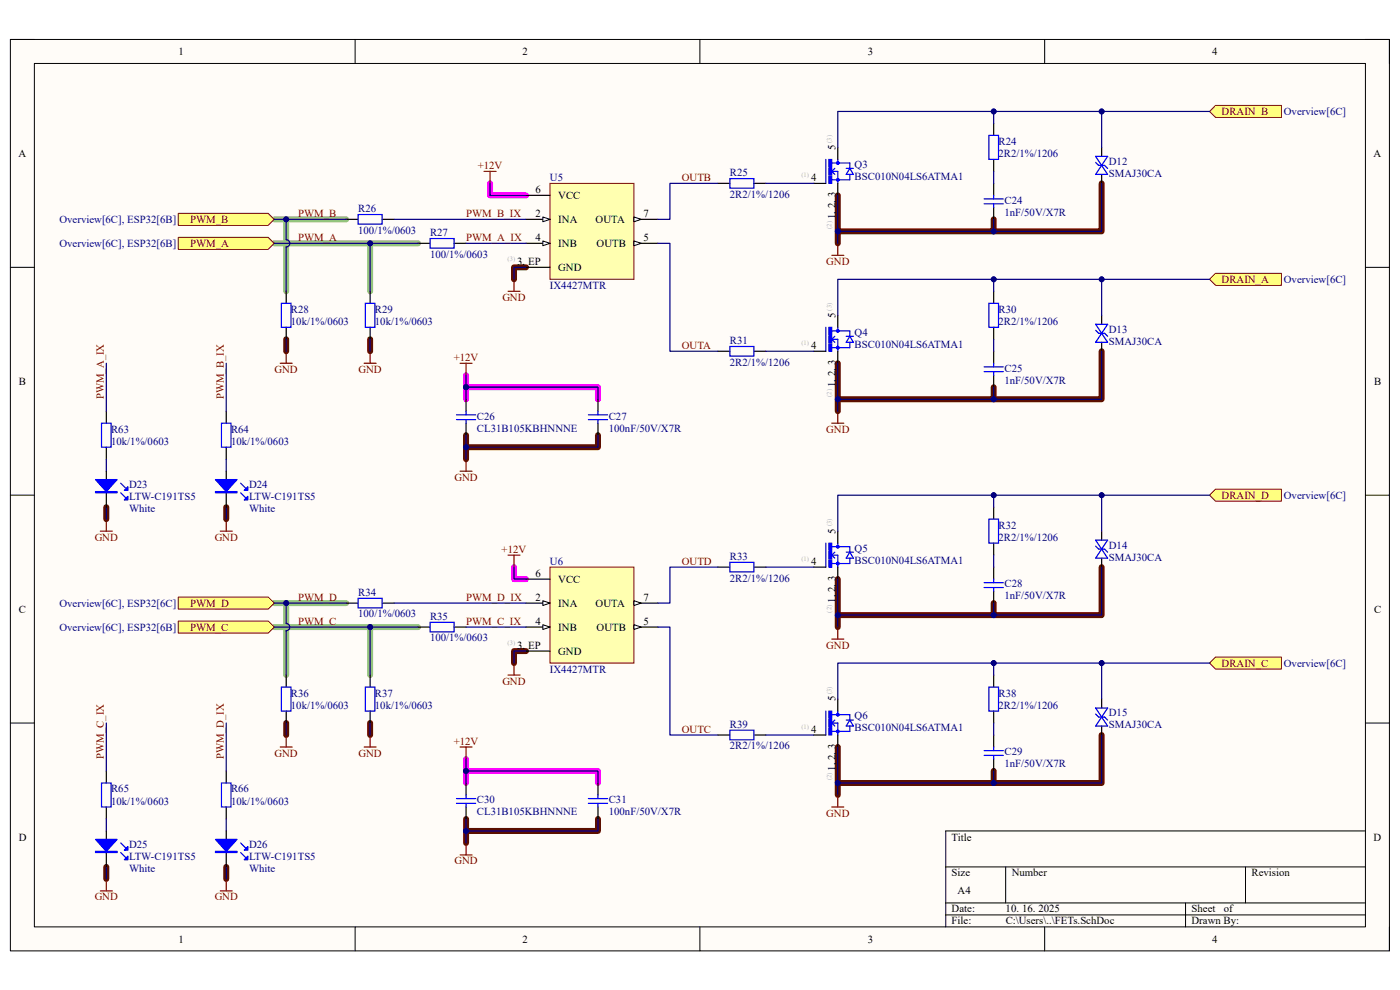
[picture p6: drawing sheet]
<svg xmlns="http://www.w3.org/2000/svg" width="297mm" height="210mm" viewBox="0 0 297 210" stroke-linecap="round" stroke-linejoin="round" font-family="sans-serif">
<path d="M2.2 8.4h292.6v193.3h-292.6z" fill-rule="evenodd" fill="#fffcf8"/>
<path d="M2.2 8.4h292.6v193.3h-292.6z" fill="none" stroke="#000" stroke-width=".21"/>
<path d="M7.3 13.5h282.4v183.1h-282.4z" fill-rule="evenodd" fill="#fffcf8"/>
<g fill="none" stroke="#000" stroke-width=".21">
<path d="M2.2 8.4h5.1M7.3 13.5h282.4v183.1h-282.4zM75.3 8.4v5.1M148.5 8.4v5.1M221.6 8.4v5.1M289.7 8.4h5.1v5.1M2.2 56.7h5.1M289.7 56.7h5.1M2.2 105h5.1M289.7 105.1h5.1M2.2 153.4h5.1M289.7 153.4h5.1"/>
<path d="M289.7 176.3h-89.1v20.3M75.3 196.6v5.1M148.5 196.6v5.1M200.6 183.9h89.1M200.6 191.5h89.1M200.6 194.1h89.1M213.4 183.9v7.6M221.6 196.6v5.1M251.5 191.5v5.1M264.2 183.9v7.6M294.8 196.6v5.1"/>
</g>
<path d="M104 38.9v2.5h7.6M98.9 79.6v5.1M98.9 82.1h28v2.6M109.1 120.3v2.6h2.5M98.9 161v5.1M98.9 163.6h28v2.5" fill="none" stroke="#f0f" stroke-width="1.3"/>
<g fill="none" stroke="#5b0f00" stroke-width="1.3">
<path d="M233.7 38.9v10.2h-22.9M111.6 56.7h-2.5v2.6M177.7 41.4v10.2M210.8 46.5v2.6h-33.1M60.7 72v2.5M78.5 72v2.5M177.7 77.1v10.1M233.7 74.5v10.2h-22.9M98.9 92.3v2.6h28v-2.6M98.9 94.9v2.5M210.8 82.1v2.6h-33.1M22.6 107.6v2.5"/>
<path d="M48 107.6v2.5M111.6 138.1h-2.5v2.6M177.7 122.9v10.1M210.8 127.9v2.6h-33.1M233.7 120.3v10.2h-22.9M60.7 153.4v2.5M78.5 153.4v2.5M177.7 158.5v10.1M233.7 155.9v10.2h-22.9M98.9 173.7v2.6h28v-2.6M98.9 176.3v2.5M210.8 163.6v2.5h-33.1"/>
<path d="M22.6 183.9v2.6M48 183.9v2.6"/>
</g>
<path d="M58.2 51.6h30.5M58.2 46.5h15.2M60.7 46.5v15.3M78.5 51.6v10.2M58.2 133h30.5M58.2 127.9h15.2M60.7 127.9v15.3M78.5 133v10.2" fill="none" stroke="#93c47d" stroke-width="1.3"/>
<path d="M116.7 38.9h17.8v20.4h-17.8z" fill-rule="evenodd" fill="#ffffb0"/>
<path d="M116.7 38.9h17.8v20.4h-17.8z" fill="none" stroke="#800000" stroke-width=".21"/>
<path d="M111.6 46.5h5.1" fill="none" stroke="#000" stroke-width=".25"/>
<path d="M115.2 46l1.5 .5-1.5 .5z" fill="#f8fcff"/>
<path d="M115.2 46l1.5 .5-1.5 .5z" fill="none" stroke="#000" stroke-width=".21"/>
<path d="M111.6 56.7h5.1M111.6 41.4h5.1M134.5 46.5h5.1" fill="none" stroke="#000" stroke-width=".25"/>
<path d="M134.5 46l1.5 .5-1.5 .5z" fill="#f8fcff"/>
<path d="M134.5 46l1.5 .5-1.5 .5z" fill="none" stroke="#000" stroke-width=".21"/>
<path d="M111.6 51.6h5.1" fill="none" stroke="#000" stroke-width=".25"/>
<path d="M115.2 51.1l1.5 .5-1.5 .5z" fill="#f8fcff"/>
<path d="M115.2 51.1l1.5 .5-1.5 .5z" fill="none" stroke="#000" stroke-width=".21"/>
<path d="M134.5 51.6h5.1" fill="none" stroke="#000" stroke-width=".25"/>
<path d="M134.5 51.1l1.5 .5-1.5 .5z" fill="#f8fcff"/>
<path d="M134.5 51.1l1.5 .5-1.5 .5z" fill="none" stroke="#000" stroke-width=".21"/>
<path d="M102.7 36.4h2.5M104 36.4v2.5M109.1 59.3v2.5M97.6 77.1h2.5M98.9 77.1v2.5M107.8 61.8h2.5M97.6 100h2.5M98.9 97.4v2.6" fill="none" stroke="#800000" stroke-width=".25"/>
<path d="M73.4 46.5h2.6M81.1 46.5h2.5M88.7 51.6h2.5M96.3 51.6h2.6M98.9 84.7v2.5M98.9 89.8v2.5M126.9 84.7v2.5M126.9 89.8v2.5" fill="none" stroke="#000" stroke-width=".25"/>
<path d="M76 45.5h5.1v2h-5.1zM91.2 50.6h5.1v2h-5.1zM96.8 88h4.1M96.8 89h4.1M98.9 87.2v.8M98.9 89v.8M124.8 88h4.1M124.8 89h4.1M126.9 87.2v.8M126.9 89v.8" fill="none" stroke="#00f" stroke-width=".25"/>
<path d="M37.8 45.3h19.1l1.3 1.2-1.3 1.3h-19.1z" fill-rule="evenodd" fill="#ffff80"/>
<path d="M37.8 45.3h19.1l1.3 1.2-1.3 1.3h-19.1z" fill="none" stroke="#800000" stroke-width=".21"/>
<path d="M37.8 50.3h19.1l1.3 1.3-1.3 1.3h-19.1z" fill-rule="evenodd" fill="#ffff80"/>
<path d="M37.8 50.3h19.1l1.3 1.3-1.3 1.3h-19.1z" fill="none" stroke="#800000" stroke-width=".21"/>
<path d="M175.2 33.8v5.1" fill="none" stroke="#00f" stroke-width=".25"/>
<path d="M175.8 37.4h.7v1.5h-.7z" fill-rule="evenodd" fill="#00f"/>
<path d="M175.8 37.4h.7v1.5h-.7z" fill="none" stroke="#00f" stroke-width=".21"/>
<path d="M175.8 35.6h.7v1.5h-.7z" fill-rule="evenodd" fill="#00f"/>
<path d="M175.8 35.6h.7v1.5h-.7z" fill="none" stroke="#00f" stroke-width=".21"/>
<path d="M175.8 33.8h.7v1.5h-.7z" fill-rule="evenodd" fill="#00f"/>
<path d="M175.8 33.8h.7v1.5h-.7z" fill="none" stroke="#00f" stroke-width=".21"/>
<g fill="none" stroke="#00f" stroke-width=".25">
<path d="M154.8 37.9h5.1v2h-5.1zM176.5 34.6h3.8v1.1M176.5 36.4h1.2v2.5M176.5 36.4l.6 .6M177.1 35.7l-.6 .7M177.7 33.8v.8M179.5 35.7h1.5M180.3 37v1.1h-3.8M180.3 35.7l.7 1.3h-1.5zM209.8 28.7h2v5.1h-2zM208.8 42.2h4.1M208.8 43.2h4.1"/>
<path d="M210.8 41.4v.8M210.8 43.2v.8M154.8 73.5h5.1v2h-5.1zM175.2 69.4v5.1"/>
<circle cx="177.7" cy="34.6" r=".26"/>
<circle cx="177.7" cy="38.1" r=".26"/>
</g>
<path d="M152.3 38.9h2.5M159.9 38.9h2.6M172.7 38.9h2.5M177.7 31.3v2.5M177.7 38.9v2.5M210.8 26.2v2.5M210.8 33.8v2.6M210.8 38.9v2.5M210.8 44v2.5M152.3 74.5h2.5M159.9 74.5h2.6" fill="none" stroke="#000" stroke-width=".25"/>
<path d="M175.8 73h.7v1.5h-.7z" fill-rule="evenodd" fill="#00f"/>
<path d="M175.8 73h.7v1.5h-.7z" fill="none" stroke="#00f" stroke-width=".21"/>
<path d="M175.8 71.2h.7v1.5h-.7z" fill-rule="evenodd" fill="#00f"/>
<path d="M175.8 71.2h.7v1.5h-.7z" fill="none" stroke="#00f" stroke-width=".21"/>
<path d="M175.8 69.4h.7v1.6h-.7z" fill-rule="evenodd" fill="#00f"/>
<path d="M175.8 69.4h.7v1.6h-.7z" fill="none" stroke="#00f" stroke-width=".21"/>
<g fill="none" stroke="#00f" stroke-width=".25">
<path d="M176.5 70.2h3.8v1.1M176.5 72h1.2v2.5M176.5 72l.6 .6M177.1 71.3l-.6 .7M177.7 69.4v.8M179.5 71.3h1.5M180.3 72.6v1.2h-3.8M180.3 71.3l.7 1.3h-1.5z"/>
<circle cx="177.7" cy="73.8" r=".26"/>
<circle cx="177.7" cy="70.2" r=".26"/>
</g>
<path d="M172.7 74.5h2.5M177.7 66.9v2.5M177.7 74.5v2.6" fill="none" stroke="#000" stroke-width=".25"/>
<path d="M116.7 120.3h17.8v20.4h-17.8z" fill-rule="evenodd" fill="#ffffb0"/>
<path d="M116.7 120.3h17.8v20.4h-17.8z" fill="none" stroke="#800000" stroke-width=".21"/>
<path d="M111.6 127.9h5.1" fill="none" stroke="#000" stroke-width=".25"/>
<path d="M115.2 127.4l1.5 .5-1.5 .5z" fill="#f8fcff"/>
<path d="M115.2 127.4l1.5 .5-1.5 .5z" fill="none" stroke="#000" stroke-width=".21"/>
<path d="M111.6 138.1h5.1M111.6 122.9h5.1M134.5 127.9h5.1" fill="none" stroke="#000" stroke-width=".25"/>
<path d="M134.5 127.4l1.5 .5-1.5 .5z" fill="#f8fcff"/>
<path d="M134.5 127.4l1.5 .5-1.5 .5z" fill="none" stroke="#000" stroke-width=".21"/>
<path d="M111.6 133h5.1" fill="none" stroke="#000" stroke-width=".25"/>
<path d="M115.2 132.5l1.5 .5-1.5 .5z" fill="#f8fcff"/>
<path d="M115.2 132.5l1.5 .5-1.5 .5z" fill="none" stroke="#000" stroke-width=".21"/>
<path d="M134.5 133h5.1" fill="none" stroke="#000" stroke-width=".25"/>
<path d="M134.5 132.5l1.5 .5-1.5 .5z" fill="#f8fcff"/>
<path d="M134.5 132.5l1.5 .5-1.5 .5z" fill="none" stroke="#000" stroke-width=".21"/>
<path d="M107.8 117.8h2.5M109.1 117.8v2.5M97.6 158.5h2.5M98.9 158.5v2.5M107.8 143.2h2.5M109.1 140.7v2.5M98.9 178.8v2.6M97.6 181.4h2.6" fill="none" stroke="#800000" stroke-width=".25"/>
<path d="M73.4 127.9h2.6M81.1 127.9h2.5M88.7 133h2.5M96.3 133h2.6M98.9 166.1v2.5M98.9 171.2v2.5M126.9 166.1v2.5M126.9 171.2v2.5" fill="none" stroke="#000" stroke-width=".25"/>
<path d="M76 126.9h5.1v2.1h-5.1zM91.2 132h5.1v2h-5.1zM96.8 169.4h4.1M96.8 170.4h4.1M98.9 168.6v.8M98.9 170.4v.8M124.8 169.4h4.1M124.8 170.4h4.1M126.9 168.6v.8M126.9 170.4v.8" fill="none" stroke="#00f" stroke-width=".25"/>
<path d="M37.8 126.7h19.1l1.3 1.2-1.3 1.3h-19.1z" fill-rule="evenodd" fill="#ffff80"/>
<path d="M37.8 126.7h19.1l1.3 1.2-1.3 1.3h-19.1z" fill="none" stroke="#800000" stroke-width=".21"/>
<path d="M37.8 131.8h19.1l1.3 1.2-1.3 1.3h-19.1z" fill-rule="evenodd" fill="#ffff80"/>
<path d="M37.8 131.8h19.1l1.3 1.2-1.3 1.3h-19.1z" fill="none" stroke="#800000" stroke-width=".21"/>
<path d="M175.2 115.2v5.1" fill="none" stroke="#00f" stroke-width=".25"/>
<path d="M175.8 118.8h.7v1.5h-.7z" fill-rule="evenodd" fill="#00f"/>
<path d="M175.8 118.8h.7v1.5h-.7z" fill="none" stroke="#00f" stroke-width=".21"/>
<path d="M175.8 117h.7v1.5h-.7z" fill-rule="evenodd" fill="#00f"/>
<path d="M175.8 117h.7v1.5h-.7z" fill="none" stroke="#00f" stroke-width=".21"/>
<path d="M175.8 115.2h.7v1.5h-.7z" fill-rule="evenodd" fill="#00f"/>
<path d="M175.8 115.2h.7v1.5h-.7z" fill="none" stroke="#00f" stroke-width=".21"/>
<g fill="none" stroke="#00f" stroke-width=".25">
<path d="M154.8 119.3h5.1v2h-5.1zM176.5 116h3.8v1.1M176.5 117.8h1.2v2.5M176.5 117.8l.6 .6M177.1 117.1l-.6 .7M177.7 115.2v.8M179.5 117.1h1.5M180.3 118.4v1.1h-3.8M180.3 117.1l.7 1.3h-1.5zM154.8 154.9h5.1v2h-5.1zM175.2 150.8v5.1"/>
<circle cx="177.7" cy="119.6" r=".26"/>
<circle cx="177.7" cy="116" r=".26"/>
</g>
<path d="M177.7 112.7v2.5M152.3 120.3h2.5M159.9 120.3h2.6M172.7 120.3h2.5M177.7 120.3v2.6M152.3 155.9h2.5M159.9 155.9h2.6" fill="none" stroke="#000" stroke-width=".25"/>
<path d="M175.8 154.4h.7v1.5h-.7z" fill-rule="evenodd" fill="#00f"/>
<path d="M175.8 154.4h.7v1.5h-.7z" fill="none" stroke="#00f" stroke-width=".21"/>
<path d="M175.8 152.6h.7v1.5h-.7z" fill-rule="evenodd" fill="#00f"/>
<path d="M175.8 152.6h.7v1.5h-.7z" fill="none" stroke="#00f" stroke-width=".21"/>
<path d="M175.8 150.8h.7v1.6h-.7z" fill-rule="evenodd" fill="#00f"/>
<path d="M175.8 150.8h.7v1.6h-.7z" fill="none" stroke="#00f" stroke-width=".21"/>
<g fill="none" stroke="#00f" stroke-width=".25">
<path d="M232.4 34.4l.7 .7h1.2l.7 .6M232.4 33.2l2.6 3.8h-2.6l2.6-3.8zM208.8 77.8h4.1M208.8 78.8h4.1M209.8 64.3h2v5.1h-2zM210.8 77.1v.7M210.8 78.8v.8M232.4 70.1l.7 .6h1.2l.7 .6M232.4 68.8h2.6l-2.6 3.8h2.6zM209.8 110.1h2v5.1h-2zM232.4 115.9l.7 .6h1.2l.7 .6M232.4 114.6l2.6 3.8h-2.6l2.6-3.8z"/>
<path d="M208.8 123.6h4.1M208.8 124.6h4.1M210.8 122.9v.7M210.8 124.6v.8M176.5 151.6h3.8v1.1M176.5 153.4h1.2v2.5M176.5 153.4l.6 .6M177.1 152.7l-.6 .7M177.7 150.8v.8M179.5 152.7h1.5M180.3 154v1.2h-3.8M180.3 152.7l.7 1.3h-1.5z"/>
<path d="M208.8 159.2h4.1M209.8 145.8h2v5h-2zM210.8 158.5v.7M232.4 150.2h2.6l-2.6 3.8h2.6zM232.4 151.5l.7 .6h1.2l.7 .6M208.8 160.3h4.1M210.8 160.3v.7"/>
<circle cx="177.7" cy="151.6" r=".26"/>
<circle cx="177.7" cy="155.2" r=".26"/>
</g>
<g fill="none" stroke="#000" stroke-width=".25">
<path d="M233.7 31.3v1.9M233.7 37v1.9M210.8 61.8v2.5M210.8 69.4v2.6M210.8 74.5v2.6M210.8 79.6v2.5M233.7 66.9v1.9M233.7 72.6v1.9M210.8 107.6v2.5M210.8 115.2v2.6M233.7 112.7v1.9M233.7 118.4v1.9"/>
<path d="M210.8 120.3v2.6M210.8 125.4v2.5M172.7 155.9h2.5M177.7 148.3v2.5M177.7 155.9v2.6M210.8 143.2v2.6M210.8 150.8v2.6M210.8 155.9v2.6M233.7 148.3v1.9M233.7 154v1.9M210.8 161v2.6"/>
</g>
<path d="M176.5 54.2h2.5M177.7 51.6v2.6M176.5 89.8h2.5M177.7 87.2v2.6M176.5 135.6h2.5M177.7 133v2.6M176.5 171.2h2.5M177.7 168.6v2.6" fill="none" stroke="#800000" stroke-width=".25"/>
<path d="M257.9 22.4h14v2.5h-14l-1.3-1.3z" fill-rule="evenodd" fill="#ffff80"/>
<path d="M257.9 22.4h14v2.5h-14l-1.3-1.3z" fill="none" stroke="#800000" stroke-width=".21"/>
<path d="M257.9 58h14v2.5h-14l-1.3-1.2z" fill-rule="evenodd" fill="#ffff80"/>
<path d="M257.9 58h14v2.5h-14l-1.3-1.2z" fill="none" stroke="#800000" stroke-width=".21"/>
<path d="M257.9 103.8h14v2.5h-14l-1.3-1.2z" fill-rule="evenodd" fill="#ffff80"/>
<path d="M257.9 103.8h14v2.5h-14l-1.3-1.2z" fill="none" stroke="#800000" stroke-width=".21"/>
<path d="M257.9 139.4h14v2.5h-14l-1.3-1.2z" fill-rule="evenodd" fill="#ffff80"/>
<path d="M257.9 139.4h14v2.5h-14l-1.3-1.2z" fill="none" stroke="#800000" stroke-width=".21"/>
<path d="M60.7 61.8v2.5M60.7 69.4v2.6M78.5 61.8v2.5M78.5 69.4v2.6M60.7 143.2v2.5M60.7 150.8v2.6M78.5 143.2v2.5M78.5 150.8v2.6" fill="none" stroke="#000" stroke-width=".25"/>
<path d="M59.7 64.3h2v5.1h-2zM77.5 64.3h2v5.1h-2zM59.7 145.7h2v5.1h-2zM77.5 145.7h2v5.1h-2z" fill="none" stroke="#00f" stroke-width=".25"/>
<path d="M59.4 77.1h2.6M60.7 74.5v2.6M77.3 77.1h2.5M78.5 74.5v2.6M59.4 158.5h2.6M60.7 155.9v2.6M77.3 158.5h2.5M78.5 155.9v2.6" fill="none" stroke="#800000" stroke-width=".25"/>
<path d="M98.9 79.6v5.1" fill="none" stroke="#000080" stroke-width=".25"/>
<circle cx="98.9" cy="82.1" r=".51" fill="#000080"/>
<circle cx="98.9" cy="82.1" r=".51" fill="none" stroke="#000080" stroke-width=".21"/>
<path d="M98.9 82.1h28v2.6" fill="none" stroke="#000080" stroke-width=".25"/>
<circle cx="98.9" cy="82.1" r=".51" fill="#000080"/>
<circle cx="98.9" cy="82.1" r=".51" fill="none" stroke="#000080" stroke-width=".21"/>
<path d="M98.9 92.3v2.6h28v-2.6" fill="none" stroke="#000080" stroke-width=".25"/>
<circle cx="98.9" cy="94.9" r=".51" fill="#000080"/>
<circle cx="98.9" cy="94.9" r=".51" fill="none" stroke="#000080" stroke-width=".21"/>
<path d="M98.9 94.9v2.5" fill="none" stroke="#000080" stroke-width=".25"/>
<circle cx="98.9" cy="94.9" r=".51" fill="#000080"/>
<circle cx="98.9" cy="94.9" r=".51" fill="none" stroke="#000080" stroke-width=".21"/>
<path d="M58.2 51.6h30.5M111.6 56.7h-2.5v2.6" fill="none" stroke="#000080" stroke-width=".25"/>
<circle cx="78.5" cy="51.6" r=".51" fill="#000080"/>
<circle cx="78.5" cy="51.6" r=".51" fill="none" stroke="#000080" stroke-width=".21"/>
<path d="M152.3 38.9h-10.2v7.6h-2.5M162.5 38.9h10.2M210.8 36.4v2.5M139.6 51.6h2.5v22.9h10.2M162.5 74.5h10.2M109.1 120.3v2.6h2.5M98.9 161v5.1" fill="none" stroke="#000080" stroke-width=".25"/>
<circle cx="98.9" cy="163.6" r=".51" fill="#000080"/>
<circle cx="98.9" cy="163.6" r=".51" fill="none" stroke="#000080" stroke-width=".21"/>
<path d="M98.9 163.6h28v2.5" fill="none" stroke="#000080" stroke-width=".25"/>
<circle cx="98.9" cy="163.6" r=".51" fill="#000080"/>
<circle cx="98.9" cy="163.6" r=".51" fill="none" stroke="#000080" stroke-width=".21"/>
<path d="M98.9 173.7v2.6h28v-2.6" fill="none" stroke="#000080" stroke-width=".25"/>
<circle cx="98.9" cy="176.3" r=".51" fill="#000080"/>
<circle cx="98.9" cy="176.3" r=".51" fill="none" stroke="#000080" stroke-width=".21"/>
<path d="M98.9 176.3v2.5" fill="none" stroke="#000080" stroke-width=".25"/>
<circle cx="98.9" cy="176.3" r=".51" fill="#000080"/>
<circle cx="98.9" cy="176.3" r=".51" fill="none" stroke="#000080" stroke-width=".21"/>
<path d="M58.2 133h30.5M83.6 127.9h28M98.9 133h12.7M111.6 138.1h-2.5v2.6" fill="none" stroke="#000080" stroke-width=".25"/>
<circle cx="78.5" cy="133" r=".51" fill="#000080"/>
<circle cx="78.5" cy="133" r=".51" fill="none" stroke="#000080" stroke-width=".21"/>
<path d="M177.7 41.4v10.2M139.6 133h2.5v22.9h10.2M162.5 120.3h10.2M162.5 155.9h10.2" fill="none" stroke="#000080" stroke-width=".25"/>
<circle cx="177.7" cy="49.1" r=".51" fill="#000080"/>
<circle cx="177.7" cy="49.1" r=".51" fill="none" stroke="#000080" stroke-width=".21"/>
<path d="M210.8 46.5v2.6h-33.1M152.3 120.3h-10.2v7.6h-2.5" fill="none" stroke="#000080" stroke-width=".25"/>
<circle cx="177.7" cy="49.1" r=".51" fill="#000080"/>
<circle cx="177.7" cy="49.1" r=".51" fill="none" stroke="#000080" stroke-width=".21"/>
<circle cx="210.8" cy="49.1" r=".51" fill="#000080"/>
<circle cx="210.8" cy="49.1" r=".51" fill="none" stroke="#000080" stroke-width=".21"/>
<path d="M177.7 77.1v10.1M210.8 72v2.5" fill="none" stroke="#000080" stroke-width=".25"/>
<circle cx="177.7" cy="84.7" r=".51" fill="#000080"/>
<circle cx="177.7" cy="84.7" r=".51" fill="none" stroke="#000080" stroke-width=".21"/>
<path d="M210.8 82.1v2.6h-33.1" fill="none" stroke="#000080" stroke-width=".25"/>
<circle cx="177.7" cy="84.7" r=".51" fill="#000080"/>
<circle cx="177.7" cy="84.7" r=".51" fill="none" stroke="#000080" stroke-width=".21"/>
<circle cx="210.8" cy="84.7" r=".51" fill="#000080"/>
<circle cx="210.8" cy="84.7" r=".51" fill="none" stroke="#000080" stroke-width=".21"/>
<path d="M210.8 117.8v2.5M177.7 122.9v10.1" fill="none" stroke="#000080" stroke-width=".25"/>
<circle cx="177.7" cy="130.5" r=".51" fill="#000080"/>
<circle cx="177.7" cy="130.5" r=".51" fill="none" stroke="#000080" stroke-width=".21"/>
<path d="M210.8 127.9v2.6h-33.1" fill="none" stroke="#000080" stroke-width=".25"/>
<circle cx="177.7" cy="130.5" r=".51" fill="#000080"/>
<circle cx="177.7" cy="130.5" r=".51" fill="none" stroke="#000080" stroke-width=".21"/>
<circle cx="210.8" cy="130.5" r=".51" fill="#000080"/>
<circle cx="210.8" cy="130.5" r=".51" fill="none" stroke="#000080" stroke-width=".21"/>
<path d="M177.7 158.5v10.1M210.8 153.4v2.5" fill="none" stroke="#000080" stroke-width=".25"/>
<circle cx="177.7" cy="166.1" r=".51" fill="#000080"/>
<circle cx="177.7" cy="166.1" r=".51" fill="none" stroke="#000080" stroke-width=".21"/>
<path d="M210.8 163.6v2.5h-33.1" fill="none" stroke="#000080" stroke-width=".25"/>
<circle cx="177.7" cy="166.1" r=".51" fill="#000080"/>
<circle cx="177.7" cy="166.1" r=".51" fill="none" stroke="#000080" stroke-width=".21"/>
<circle cx="210.8" cy="166.1" r=".51" fill="#000080"/>
<circle cx="210.8" cy="166.1" r=".51" fill="none" stroke="#000080" stroke-width=".21"/>
<path d="M233.7 38.9v10.2h-22.9" fill="none" stroke="#000080" stroke-width=".25"/>
<circle cx="210.8" cy="49.1" r=".51" fill="#000080"/>
<circle cx="210.8" cy="49.1" r=".51" fill="none" stroke="#000080" stroke-width=".21"/>
<path d="M210.8 23.6h22.9v7.7" fill="none" stroke="#000080" stroke-width=".25"/>
<circle cx="210.8" cy="23.6" r=".51" fill="#000080"/>
<circle cx="210.8" cy="23.6" r=".51" fill="none" stroke="#000080" stroke-width=".21"/>
<circle cx="233.7" cy="23.6" r=".51" fill="#000080"/>
<circle cx="233.7" cy="23.6" r=".51" fill="none" stroke="#000080" stroke-width=".21"/>
<path d="M233.7 74.5v10.2h-22.9" fill="none" stroke="#000080" stroke-width=".25"/>
<circle cx="210.8" cy="84.7" r=".51" fill="#000080"/>
<circle cx="210.8" cy="84.7" r=".51" fill="none" stroke="#000080" stroke-width=".21"/>
<path d="M210.8 59.3h22.9v7.6" fill="none" stroke="#000080" stroke-width=".25"/>
<circle cx="210.8" cy="59.3" r=".51" fill="#000080"/>
<circle cx="210.8" cy="59.3" r=".51" fill="none" stroke="#000080" stroke-width=".21"/>
<circle cx="233.7" cy="59.3" r=".51" fill="#000080"/>
<circle cx="233.7" cy="59.3" r=".51" fill="none" stroke="#000080" stroke-width=".21"/>
<path d="M233.7 120.3v10.2h-22.9" fill="none" stroke="#000080" stroke-width=".25"/>
<circle cx="210.8" cy="130.5" r=".51" fill="#000080"/>
<circle cx="210.8" cy="130.5" r=".51" fill="none" stroke="#000080" stroke-width=".21"/>
<path d="M210.8 105.1h22.9v7.6" fill="none" stroke="#000080" stroke-width=".25"/>
<circle cx="210.8" cy="105.1" r=".51" fill="#000080"/>
<circle cx="210.8" cy="105.1" r=".51" fill="none" stroke="#000080" stroke-width=".21"/>
<circle cx="233.7" cy="105.1" r=".51" fill="#000080"/>
<circle cx="233.7" cy="105.1" r=".51" fill="none" stroke="#000080" stroke-width=".21"/>
<path d="M233.7 155.9v10.2h-22.9" fill="none" stroke="#000080" stroke-width=".25"/>
<circle cx="210.8" cy="166.1" r=".51" fill="#000080"/>
<circle cx="210.8" cy="166.1" r=".51" fill="none" stroke="#000080" stroke-width=".21"/>
<path d="M210.8 140.7h22.9v7.6" fill="none" stroke="#000080" stroke-width=".25"/>
<circle cx="210.8" cy="140.7" r=".51" fill="#000080"/>
<circle cx="210.8" cy="140.7" r=".51" fill="none" stroke="#000080" stroke-width=".21"/>
<circle cx="233.7" cy="140.7" r=".51" fill="#000080"/>
<circle cx="233.7" cy="140.7" r=".51" fill="none" stroke="#000080" stroke-width=".21"/>
<path d="M104 38.9v2.5h7.6M83.6 46.5h28M98.9 51.6h12.7M210.8 143.2v-2.5h-33.1v7.6" fill="none" stroke="#000080" stroke-width=".25"/>
<circle cx="210.8" cy="140.7" r=".51" fill="#000080"/>
<circle cx="210.8" cy="140.7" r=".51" fill="none" stroke="#000080" stroke-width=".21"/>
<path d="M210.8 107.6v-2.5h-33.1v7.6" fill="none" stroke="#000080" stroke-width=".25"/>
<circle cx="210.8" cy="105.1" r=".51" fill="#000080"/>
<circle cx="210.8" cy="105.1" r=".51" fill="none" stroke="#000080" stroke-width=".21"/>
<path d="M210.8 61.8v-2.5h-33.1v7.6" fill="none" stroke="#000080" stroke-width=".25"/>
<circle cx="210.8" cy="59.3" r=".51" fill="#000080"/>
<circle cx="210.8" cy="59.3" r=".51" fill="none" stroke="#000080" stroke-width=".21"/>
<path d="M233.7 23.6h22.9" fill="none" stroke="#000080" stroke-width=".25"/>
<circle cx="233.7" cy="23.6" r=".51" fill="#000080"/>
<circle cx="233.7" cy="23.6" r=".51" fill="none" stroke="#000080" stroke-width=".21"/>
<path d="M210.8 26.2v-2.6h-33.1v7.7" fill="none" stroke="#000080" stroke-width=".25"/>
<circle cx="210.8" cy="23.6" r=".51" fill="#000080"/>
<circle cx="210.8" cy="23.6" r=".51" fill="none" stroke="#000080" stroke-width=".21"/>
<path d="M233.7 59.3h22.9" fill="none" stroke="#000080" stroke-width=".25"/>
<circle cx="233.7" cy="59.3" r=".51" fill="#000080"/>
<circle cx="233.7" cy="59.3" r=".51" fill="none" stroke="#000080" stroke-width=".21"/>
<path d="M233.7 105.1h22.9" fill="none" stroke="#000080" stroke-width=".25"/>
<circle cx="233.7" cy="105.1" r=".51" fill="#000080"/>
<circle cx="233.7" cy="105.1" r=".51" fill="none" stroke="#000080" stroke-width=".21"/>
<path d="M233.7 140.7h22.9" fill="none" stroke="#000080" stroke-width=".25"/>
<circle cx="233.7" cy="140.7" r=".51" fill="#000080"/>
<circle cx="233.7" cy="140.7" r=".51" fill="none" stroke="#000080" stroke-width=".21"/>
<path d="M58.2 127.9h15.2" fill="none" stroke="#000080" stroke-width=".25"/>
<circle cx="60.7" cy="127.9" r=".51" fill="#000080"/>
<circle cx="60.7" cy="127.9" r=".51" fill="none" stroke="#000080" stroke-width=".21"/>
<path d="M58.2 46.5h15.2" fill="none" stroke="#000080" stroke-width=".25"/>
<circle cx="60.7" cy="46.5" r=".51" fill="#000080"/>
<circle cx="60.7" cy="46.5" r=".51" fill="none" stroke="#000080" stroke-width=".21"/>
<path d="M60.7 46.5v4.4a.76 .76 0 0 1 .8 .7 .76 .76 0 0 1-.8 .8v9.4M60.7 72v2.5M78.5 72v2.5" fill="none" stroke="#000080" stroke-width=".25"/>
<circle cx="60.7" cy="46.5" r=".51" fill="#000080"/>
<circle cx="60.7" cy="46.5" r=".51" fill="none" stroke="#000080" stroke-width=".21"/>
<path d="M78.5 51.6v10.2" fill="none" stroke="#000080" stroke-width=".25"/>
<circle cx="78.5" cy="51.6" r=".51" fill="#000080"/>
<circle cx="78.5" cy="51.6" r=".51" fill="none" stroke="#000080" stroke-width=".21"/>
<path d="M60.7 127.9v4.4a.76 .76 0 0 1 .8 .7 .76 .76 0 0 1-.8 .8v9.4M60.7 153.4v2.5M78.5 153.4v2.5" fill="none" stroke="#000080" stroke-width=".25"/>
<circle cx="60.7" cy="127.9" r=".51" fill="#000080"/>
<circle cx="60.7" cy="127.9" r=".51" fill="none" stroke="#000080" stroke-width=".21"/>
<path d="M78.5 133v10.2" fill="none" stroke="#000080" stroke-width=".25"/>
<circle cx="78.5" cy="133" r=".51" fill="#000080"/>
<circle cx="78.5" cy="133" r=".51" fill="none" stroke="#000080" stroke-width=".21"/>
<path d="M22.6 87.2v2.6M22.6 94.9v2.5M22.6 100v2.5M48 87.2v2.6M48 94.9v2.5M22.6 104.5v3.1" fill="none" stroke="#000" stroke-width=".25"/>
<path d="M21.5 89.8h2.1v5.1h-2.1zM47 89.8h2v5.1h-2zM25.6 104.5l1 1.1M25.6 102.5l1 1" fill="none" stroke="#00f" stroke-width=".25"/>
<path d="M21.3 112.7h2.5M22.6 110.1v2.6M46.7 112.7h2.6M48 110.1v2.6" fill="none" stroke="#800000" stroke-width=".25"/>
<path d="M22.6 77.1v10.1M48 77.1v10.1M22.6 97.4v2.6M48 97.4v2.6M22.6 107.6v2.5M48 107.6v2.5" fill="none" stroke="#000080" stroke-width=".25"/>
<path d="M20.3 101.7h4.5l-2.2 2.6z" fill="#00f"/>
<path d="M20.3 101.7h4.5l-2.2 2.6zM20.3 104.3h4.5v.2h-4.5zM20.3 104.4h4.5" fill="none" stroke="#00f" stroke-width=".25"/>
<path d="M26.4 106.1l.7-.8v.8z" fill="#00f"/>
<path d="M26.4 106.1l.7-.8v.8z" fill="none" stroke="#00f" stroke-width=".25"/>
<path d="M27.1 103.3v.7h-.7z" fill="#00f"/>
<path d="M27.1 103.3v.7h-.7zM51 104.5l1.1 1.1M51 102.5l1.1 1" fill="none" stroke="#00f" stroke-width=".25"/>
<path d="M48 100v2.5M48 104.5v3.1" fill="none" stroke="#000" stroke-width=".25"/>
<path d="M45.7 101.7h4.6l-2.3 2.6z" fill="#00f"/>
<path d="M45.7 101.7h4.6l-2.3 2.6zM45.7 104.3h4.6v.2h-4.6zM45.7 104.4h4.6" fill="none" stroke="#00f" stroke-width=".25"/>
<path d="M51.8 106.1l.8-.8v.8z" fill="#00f"/>
<path d="M51.8 106.1l.8-.8v.8z" fill="none" stroke="#00f" stroke-width=".25"/>
<path d="M52.6 103.3v.7h-.8z" fill="#00f"/>
<path d="M52.6 103.3v.7h-.8zM21.5 166.1h2.1v5.1h-2.1zM25.6 178.8l1 1M47 166.1h2v5.1h-2zM25.6 180.9l1 1" fill="none" stroke="#00f" stroke-width=".25"/>
<path d="M22.6 163.6v2.5M22.6 171.2v2.5M22.6 176.3v2.5M48 163.6v2.5M48 171.2v2.5M22.6 180.9v3" fill="none" stroke="#000" stroke-width=".25"/>
<path d="M21.3 189h2.5M22.6 186.5v2.5M46.7 189h2.6M48 186.5v2.5" fill="none" stroke="#800000" stroke-width=".25"/>
<path d="M22.6 153.4v10.2M48 153.4v10.2M22.6 173.7v2.6M48 173.7v2.6M22.6 183.9v2.6M48 183.9v2.6" fill="none" stroke="#000080" stroke-width=".25"/>
<path d="M20.3 178.1h4.5l-2.2 2.5z" fill="#00f"/>
<path d="M20.3 178.1h4.5l-2.2 2.5zM20.3 180.6h4.5v.3h-4.5zM20.3 180.7h4.5" fill="none" stroke="#00f" stroke-width=".25"/>
<path d="M27.1 181.6v.8h-.7z" fill="#00f"/>
<path d="M27.1 181.6v.8h-.7z" fill="none" stroke="#00f" stroke-width=".25"/>
<path d="M27.1 179.6v.8h-.7z" fill="#00f"/>
<path d="M27.1 179.6v.8h-.7zM51.1 178.8l1 1M51.1 180.9l1 1" fill="none" stroke="#00f" stroke-width=".25"/>
<path d="M48 176.3v2.5M48 180.9v3" fill="none" stroke="#000" stroke-width=".25"/>
<path d="M45.7 178.1h4.6l-2.3 2.5z" fill="#00f"/>
<path d="M45.7 178.1h4.6l-2.3 2.5zM45.7 180.6h4.6v.3h-4.6zM45.7 180.7h4.6" fill="none" stroke="#00f" stroke-width=".25"/>
<path d="M52.6 181.6v.8h-.8z" fill="#00f"/>
<path d="M52.6 181.6v.8h-.8z" fill="none" stroke="#00f" stroke-width=".25"/>
<path d="M52.6 179.6v.8h-.8z" fill="#00f"/>
<path d="M52.6 179.6v.8h-.8z" fill="none" stroke="#00f" stroke-width=".25"/>
<g font-size="2.3">
<text x="37.9" y="11.7">1</text>
<text x="110.9" y="11.7">2</text>
<text x="184.1" y="11.7">3</text>
<text x="257.1" y="11.7">4</text>
<text x="3.9" y="33.3">A</text>
<text x="177.2" y="31.8" transform="rotate(-90 177.2 31.8)">5</text>
<text x="291.4" y="33.3">A</text>
<text x="113.6" y="40.9">6</text>
<text x="172.1" y="38.4">4</text>
<text x="113.6" y="46">2</text>
<text x="118.4" y="47.3">INA</text>
<text x="118.4" y="42.2">VCC</text>
<text x="126.4" y="47.3">OUTA</text>
<text x="136.5" y="46">7</text>
<text x="177.2" y="46.5" transform="rotate(-90 177.2 46.5)">1, 2, 3</text>
<text x="113.6" y="51.1">4</text>
<text x="118.4" y="52.4">INB</text>
<text x="126.6" y="52.4">OUTB</text>
<text x="136.5" y="51.1">5</text>
<text x="109.7" y="56.2">3, EP</text>
<text x="118.4" y="57.4">GND</text>
<text x="177.2" y="67.4" transform="rotate(-90 177.2 67.4)">5</text>
<text x="172.1" y="74">4</text>
<text x="4" y="81.6">B</text>
<text x="177.2" y="82.1" transform="rotate(-90 177.2 82.1)">1, 2, 3</text>
<text x="291.5" y="81.6">B</text>
<text x="177.2" y="113.2" transform="rotate(-90 177.2 113.2)">5</text>
<text x="172.1" y="119.8">4</text>
<text x="113.6" y="122.3">6</text>
<text x="118.4" y="123.6">VCC</text>
<text x="4" y="130">C</text>
<text x="113.6" y="127.4">2</text>
<text x="118.4" y="128.7">INA</text>
<text x="126.4" y="128.7">OUTA</text>
<text x="136.5" y="127.4">7</text>
<text x="177.2" y="127.9" transform="rotate(-90 177.2 127.9)">1, 2, 3</text>
<text x="291.5" y="130">C</text>
<text x="109.7" y="137.6">3, EP</text>
<text x="113.6" y="132.5">4</text>
<text x="118.4" y="133.8">INB</text>
<text x="126.6" y="133.8">OUTB</text>
<text x="136.5" y="132.5">5</text>
<text x="118.4" y="138.9">GND</text>
<text x="177.2" y="148.8" transform="rotate(-90 177.2 148.8)">5</text>
<text x="172.1" y="155.4">4</text>
<text x="177.2" y="163.5" transform="rotate(-90 177.2 163.5)">1, 2, 3</text>
<text x="4" y="178.3">D</text>
<text x="201.9" y="178.3">Title</text>
<text x="291.4" y="178.3">D</text>
<text x="201.9" y="185.9">Size</text>
<text x="214.6" y="185.9">Number</text>
<text x="265.5" y="185.9">Revision</text>
<text x="203.2" y="189.7">A4</text>
<text x="201.9" y="193.5">Date:</text>
<text x="201.9" y="196.1">File:</text>
<text x="213.3" y="193.5">10. 16. 2025</text>
<text x="213.4" y="196.1">C:\Users\..\FETs.SchDoc</text>
<text x="252.8" y="196.1">Drawn By:</text>
<text x="252.8" y="193.5">Sheet</text>
<text x="259.6" y="193.5">of</text>
<text x="37.9" y="199.9">1</text>
<text x="110.9" y="199.9">2</text>
<text x="184.1" y="199.9">3</text>
<text x="257.1" y="199.9">4</text>
</g>
<g font-size="2.3" fill="#800000">
<text x="259.2" y="24.4">DRAIN_B</text>
<text x="101.3" y="35.9">+12V</text>
<text x="144.7" y="38.4">OUTB</text>
<text x="40.3" y="47.3">PWM_B</text>
<text x="63.2" y="46">PWM_B</text>
<text x="98.9" y="46">PWM_B_IX</text>
<text x="40.3" y="52.4">PWM_A</text>
<text x="63.2" y="51.1">PWM_A</text>
<text x="98.9" y="51.1">PWM_A_IX</text>
<text x="175.3" y="56.2">GND</text>
<text x="259.2" y="60">DRAIN_A</text>
<text x="106.6" y="63.8">GND</text>
<text x="96.3" y="76.5">+12V</text>
<text x="144.7" y="74">OUTA</text>
<text x="58.3" y="79.1">GND</text>
<text x="76.1" y="79.1">GND</text>
<text x="22.1" y="84.7" transform="rotate(-90 22.1 84.7)">PWM_A_IX</text>
<text x="47.5" y="84.7" transform="rotate(-90 47.5 84.7)">PWM_B_IX</text>
<text x="175.3" y="91.8">GND</text>
<text x="96.4" y="102">GND</text>
<text x="259.2" y="105.8">DRAIN_D</text>
<text x="20.1" y="114.7">GND</text>
<text x="45.6" y="114.7">GND</text>
<text x="106.4" y="117.3">+12V</text>
<text x="144.7" y="119.8">OUTD</text>
<text x="40.3" y="128.7">PWM_D</text>
<text x="63.2" y="127.4">PWM_D</text>
<text x="98.9" y="127.4">PWM_D_IX</text>
<text x="40.3" y="133.8">PWM_C</text>
<text x="63.2" y="132.5">PWM_C</text>
<text x="98.9" y="132.5">PWM_C_IX</text>
<text x="175.3" y="137.6">GND</text>
<text x="259.2" y="141.4">DRAIN_C</text>
<text x="106.6" y="145.2">GND</text>
<text x="144.7" y="155.4">OUTC</text>
<text x="22.1" y="161" transform="rotate(-90 22.1 161)">PWM_C_IX</text>
<text x="47.5" y="161" transform="rotate(-90 47.5 161)">PWM_D_IX</text>
<text x="58.3" y="160.5">GND</text>
<text x="76.1" y="160.5">GND</text>
<text x="96.3" y="157.9">+12V</text>
<text x="175.3" y="173.2">GND</text>
<text x="96.4" y="183.4">GND</text>
<text x="20.1" y="191">GND</text>
<text x="45.6" y="191">GND</text>
</g>
<g font-size="2.3" fill="#000080">
<text x="272.4" y="24.4">Overview[6C]</text>
<text x="181.3" y="35.6">Q3</text>
<text x="211.8" y="30.7">R24</text>
<text x="211.8" y="33.3">2R2/1%/1206</text>
<text x="235.2" y="35">D12</text>
<text x="116.7" y="38.4">U5</text>
<text x="154.9" y="37.4">R25</text>
<text x="154.9" y="42">2R2/1%/1206</text>
<text x="181.3" y="38.1">BSC010N04LS6ATMA1</text>
<text x="235.2" y="37.5">SMAJ30CA</text>
<text x="12.6" y="47.3">Overview[6C], ESP32[6B]</text>
<text x="76" y="45">R26</text>
<text x="213.1" y="43.2">C24</text>
<text x="213.1" y="45.8">1nF/50V/X7R</text>
<text x="12.6" y="52.4">Overview[6C], ESP32[6B]</text>
<text x="76" y="49.6">100/1%/0603</text>
<text x="91.2" y="50.1">R27</text>
<text x="91.2" y="54.7">100/1%/0603</text>
<text x="272.4" y="60">Overview[6C]</text>
<text x="116.7" y="61.3">IX4427MTR</text>
<text x="61.7" y="66.4">R28</text>
<text x="61.7" y="68.9">10k/1%/0603</text>
<text x="79.5" y="66.4">R29</text>
<text x="79.5" y="68.9">10k/1%/0603</text>
<text x="181.3" y="71.2">Q4</text>
<text x="211.8" y="66.4">R30</text>
<text x="211.8" y="68.9">2R2/1%/1206</text>
<text x="235.2" y="70.6">D13</text>
<text x="154.9" y="73">R31</text>
<text x="154.9" y="77.6">2R2/1%/1206</text>
<text x="181.3" y="73.7">BSC010N04LS6ATMA1</text>
<text x="235.2" y="73.1">SMAJ30CA</text>
<text x="213.1" y="78.8">C25</text>
<text x="213.1" y="81.4">1nF/50V/X7R</text>
<text x="101.2" y="89">C26</text>
<text x="129.2" y="89">C27</text>
<text x="23.6" y="91.8">R63</text>
<text x="23.6" y="94.4">10k/1%/0603</text>
<text x="49" y="91.8">R64</text>
<text x="49" y="94.4">10k/1%/0603</text>
<text x="101.2" y="91.6">CL31B105KBHNNNE</text>
<text x="129.2" y="91.6">100nF/50V/X7R</text>
<text x="27.4" y="103.5">D23</text>
<text x="27.4" y="106">LTW-C191TS5</text>
<text x="52.8" y="103.5">D24</text>
<text x="52.8" y="106">LTW-C191TS5</text>
<text x="272.4" y="105.8">Overview[6C]</text>
<text x="27.4" y="108.6">White</text>
<text x="52.8" y="108.6">White</text>
<text x="211.8" y="112.1">R32</text>
<text x="116.7" y="119.8">U6</text>
<text x="154.9" y="118.8">R33</text>
<text x="181.3" y="117">Q5</text>
<text x="181.3" y="119.5">BSC010N04LS6ATMA1</text>
<text x="211.8" y="114.7">2R2/1%/1206</text>
<text x="235.2" y="116.4">D14</text>
<text x="235.2" y="118.9">SMAJ30CA</text>
<text x="154.9" y="123.4">2R2/1%/1206</text>
<text x="213.1" y="124.6">C28</text>
<text x="12.6" y="128.7">Overview[6C], ESP32[6C]</text>
<text x="76" y="126.4">R34</text>
<text x="76" y="131">100/1%/0603</text>
<text x="91.2" y="131.5">R35</text>
<text x="213.1" y="127.2">1nF/50V/X7R</text>
<text x="12.6" y="133.8">Overview[6C], ESP32[6B]</text>
<text x="91.2" y="136.1">100/1%/0603</text>
<text x="116.7" y="142.7">IX4427MTR</text>
<text x="272.4" y="141.4">Overview[6C]</text>
<text x="61.7" y="147.8">R36</text>
<text x="79.5" y="147.8">R37</text>
<text x="211.8" y="147.8">R38</text>
<text x="61.7" y="150.3">10k/1%/0603</text>
<text x="79.5" y="150.3">10k/1%/0603</text>
<text x="154.9" y="154.4">R39</text>
<text x="181.3" y="152.6">Q6</text>
<text x="181.3" y="155.2">BSC010N04LS6ATMA1</text>
<text x="211.8" y="150.3">2R2/1%/1206</text>
<text x="235.2" y="152">D15</text>
<text x="235.2" y="154.5">SMAJ30CA</text>
<text x="154.9" y="159">2R2/1%/1206</text>
<text x="213.1" y="160.2">C29</text>
<text x="213.1" y="162.8">1nF/50V/X7R</text>
<text x="23.6" y="168.1">R65</text>
<text x="23.6" y="170.7">10k/1%/0603</text>
<text x="49" y="168.1">R66</text>
<text x="49" y="170.7">10k/1%/0603</text>
<text x="101.2" y="170.4">C30</text>
<text x="101.2" y="173">CL31B105KBHNNNE</text>
<text x="129.2" y="170.4">C31</text>
<text x="129.2" y="173">100nF/50V/X7R</text>
<text x="27.4" y="179.8">D25</text>
<text x="52.8" y="179.8">D26</text>
<text x="27.4" y="184.9">White</text>
<text x="27.4" y="182.4">LTW-C191TS5</text>
<text x="52.8" y="184.9">White</text>
<text x="52.8" y="182.4">LTW-C191TS5</text>
</g>
<g font-size="1.4" fill="#b2b0ad">
<text x="176.4" y="30.3" transform="rotate(-90 176.4 30.3)">(3)</text>
<text x="176.4" y="48.6" transform="rotate(-90 176.4 48.6)">(2)</text>
<text x="107.7" y="55.4">(3)</text>
<text x="176.4" y="65.9" transform="rotate(-90 176.4 65.9)">(3)</text>
<text x="176.4" y="84.2" transform="rotate(-90 176.4 84.2)">(2)</text>
<text x="176.4" y="111.7" transform="rotate(-90 176.4 111.7)">(3)</text>
<text x="176.4" y="130" transform="rotate(-90 176.4 130)">(2)</text>
<text x="107.7" y="136.8">(3)</text>
<text x="176.4" y="147.3" transform="rotate(-90 176.4 147.3)">(3)</text>
<text x="176.4" y="165.6" transform="rotate(-90 176.4 165.6)">(2)</text>
</g>
</svg>
